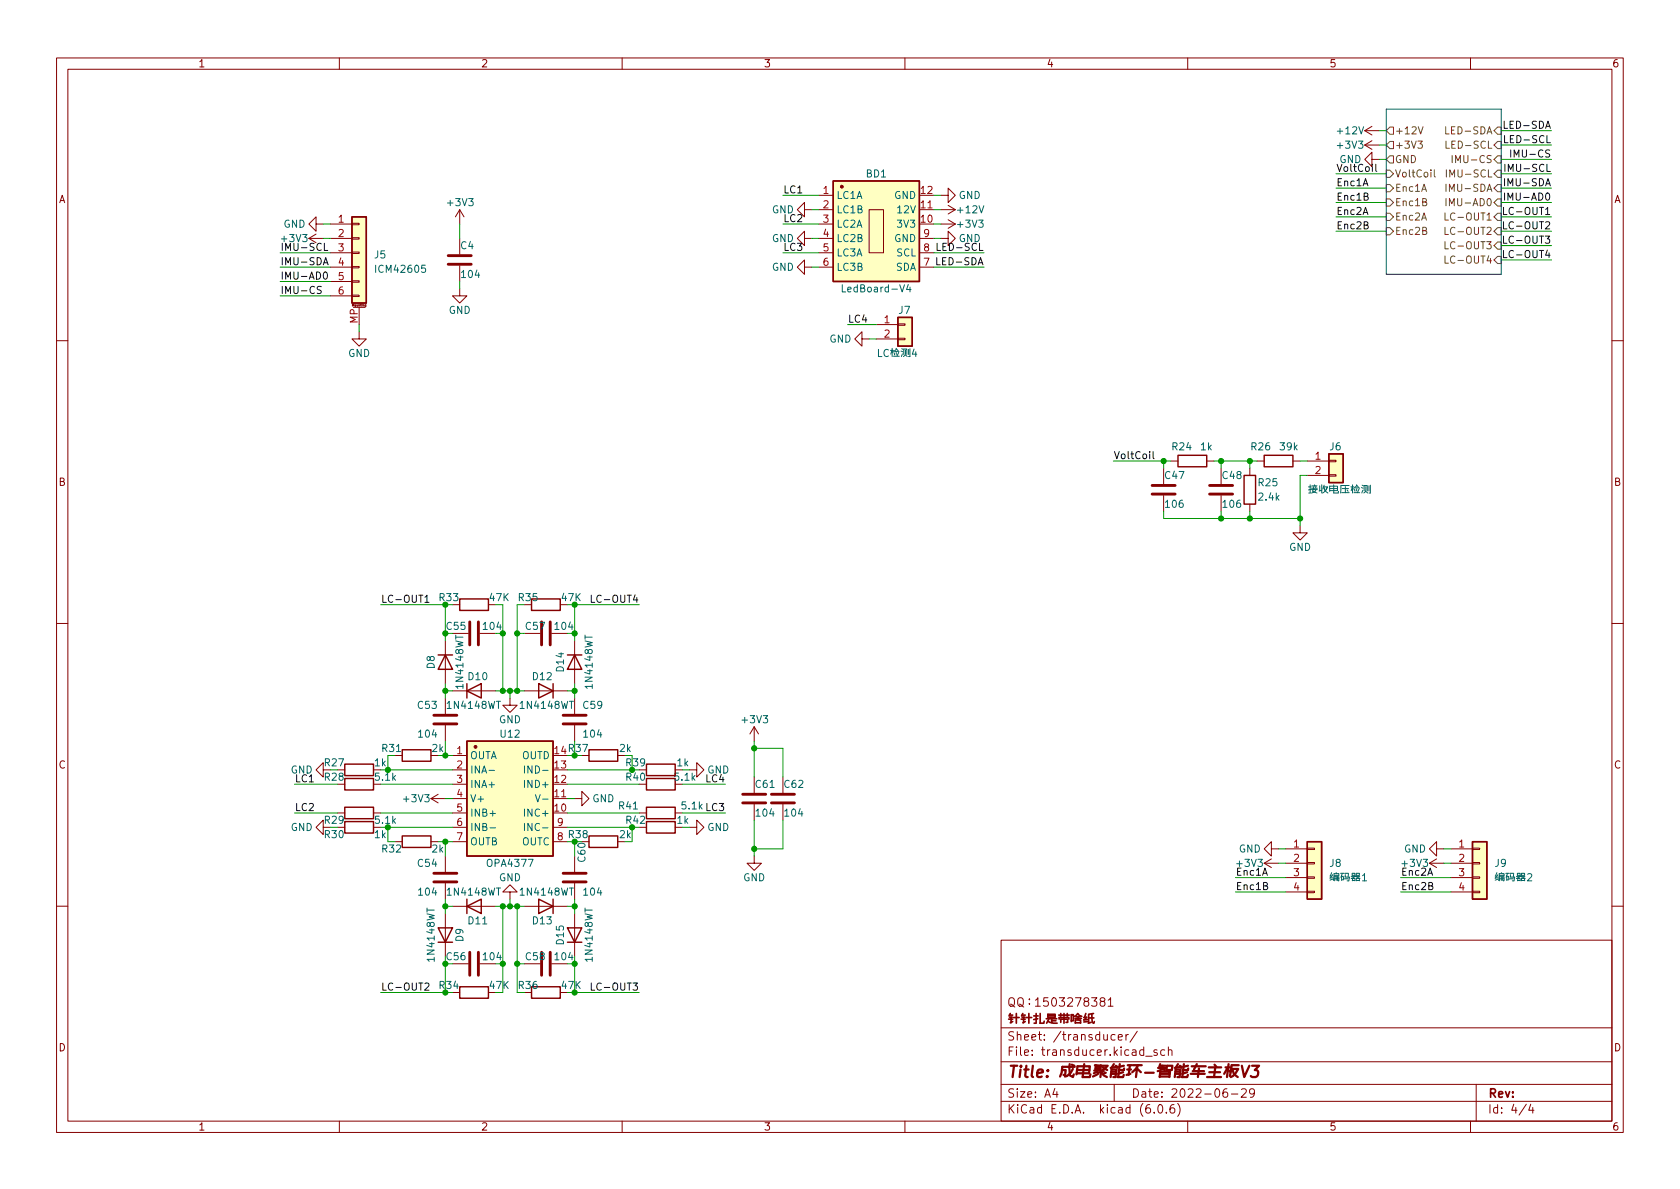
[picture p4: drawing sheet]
<svg xmlns="http://www.w3.org/2000/svg" width="297mm" height="210mm" viewBox="0 0 297 210" stroke-linecap="round" stroke-linejoin="round" font-family="sans-serif">
<g fill="none" stroke="#840000" stroke-width=".18">
<path d="M10 10.2h277v190.1h-277zM12 12.2h273v186.1h-273zM60 10.2v2M110 10.2v2M160 10.2v2M210 10.2v2M260 10.2v2M55.9 39.6v-1.3l-1.3 1.3 1.3 1.3v-1.3h1.2M58.4 39.6h3.8M62.2 39.5h1.3v.2h-1.3zM81.3 37.1l-.8 1.2M81.3 37.1v2.5"/>
<path d="M81.3 37.1l.7 1.2M142.2 37.1v-1.3l-1.2 1.3 1.2 1.2v-1.2h1.3M144.8 37.1h2.5M144.8 34.5h2.5M144.8 39.6h2.5M153.7 37.1h2.5v7.6h-2.5zM162.6 37.1h2.5M166.4 34.5h1.2v-1.2l1.3 1.2-1.3 1.3v-1.3M166.4 37.1h2.5M166.4 39.6h2.5M167.6 36.3l1.3 .8M167.6 38.9l1.3 .7"/>
<path d="M168.9 37.1l-1.3 .7M168.9 39.6l-1.3 .8M241.3 25.6l1.3 .8M241.3 25.6h2.5M241.3 23.1l1.3 .8M241.3 23.1h2.5M242.6 28.2v-1.3l-1.3 1.3 1.3 1.3v-1.3h1.2M242.6 24.9l-1.3 .7M242.6 22.3l-1.3 .8M54.6 42.2h2.5M54.6 42.2l1.3 .7M55.9 41.4l-1.3 .8"/>
<path d="M58.4 42.2h3.8M58.4 44.7h3.8M58.4 47.2h3.8M58.4 49.8h3.8M58.4 52.3h3.8M62.2 52.2h1.3v.2h-1.3zM62.2 49.7h1.3v.2h-1.3zM62.2 47.1h1.3v.3h-1.3zM62.2 44.6h1.3v.2h-1.3zM62.2 42h1.3v.3h-1.3zM62.5 54.4h2M63.5 58.7v1.2h1.3l-1.3 1.3-1.3-1.3h1.3"/>
<path d="M63.5 54.4v3M64.7 53.9v.3l-.2 .1M64.7 53.9l-.2 .1v.1h.2M81.3 51v1.3h1.2l-1.2 1.3-1.3-1.3h1.3M81.3 42.2v2.8M81.3 47v2.8M142.2 47.2v-1.2l-1.2 1.2 1.2 1.3v-1.3h1.3M142.2 42.2v-1.3l-1.2 1.3 1.2 1.2v-1.2h1.3M144.8 42.2h2.5M144.8 44.7h2.5M144.8 47.2h2.5M152.4 59.9v1.3l-1.3-1.3 1.3-1.2v1.2h1.3"/>
<path d="M154.9 57.4h3.8M154.9 59.9h3.8M158.7 59.8h1.3v.3h-1.3zM158.7 57.3h1.3v.2h-1.3zM162.6 42.2h2.5M162.6 44.7h2.5M162.6 47.2h2.5M166.4 42.2h1.2v-1.3l1.3 1.3-1.3 1.2v-1.2M10 60.2h2M285 60.2h2M205.7 82.8v2.8M205.7 87.6v2.8"/>
<path d="M207 81.5h1.3M213.4 81.5h1.2M215.9 82.8v2.8M215.9 87.6v2.8M221 82.8v1.3M221 89.1v1.3M222.2 81.5h1.3M228.6 81.5h1.3M229.9 93v1.2h1.2l-1.2 1.3-1.3-1.3h1.3M231.1 81.5h3.8M231.1 84.1h3.8M234.9 83.9h1.3v.3h-1.3z"/>
<path d="M234.9 81.4h1.3v.3h-1.3zM10 110.2h2M78.7 113.3v7.6M80 112h2.8M84.8 112h2.8M86.4 106.9h1.2M97.5 112h2.8M99.1 106.9h1.2M101.6 113.3v7.6M285 110.2h2M57.1 136.1v-1.2l-1.2 1.2 1.2 1.3v-1.3h1.3M59.7 136.1h1.3"/>
<path d="M66 136.1h1.3M76.2 133.6h1.3M78.7 123.4v2.8M78.7 128.3v2.8M80 122.2h7.6M80 133.6h2.5M80 136.1h2.5M80 138.7h2.5M90.2 123.4v1.3h1.2l-1.2 1.3-1.3-1.3h1.3M92.7 122.2h7.6M101.6 123.4v2.8M101.6 128.3v2.8"/>
<path d="M109.2 133.6h1.3M119.4 136.1h1.2M121.9 136.1h1.3v1.3l1.3-1.3-1.3-1.2v1.2M133.3 128.5l-.7 1.3M133.3 128.5v2.6M133.3 137.4v2.8M133.3 128.5l.8 1.3M138.4 137.4v2.8M57.1 146.3v1.3l-1.2-1.3 1.2-1.3v1.3h1.3M59.7 143.8h1.3M66 143.8h1.3M69.8 148.8h1.3"/>
<path d="M76.2 148.8h1.3M76.2 141.2h2.5M76.2 141.2l1.3 .8M77.5 140.5l-1.3 .7M78.7 151.4v2.8M78.7 156.2v2.8M80 148.8h2.5M80 141.2h2.5M80 143.8h2.5M80 146.3h2.5M90.2 157.7h-1.3l1.3-1.2 1.2 1.2h-1.2v1.3M97.8 148.8h2.5"/>
<path d="M97.8 141.2h2.5M97.8 146.3h2.5M101.6 141.2h1.3v-1.3l1.2 1.3-1.2 1.3v-1.3M101.6 151.4v2.8M101.6 156.2v2.8M109.2 148.8h1.3M113 143.8h1.3M113 146.3h1.3M119.4 143.8h1.2M119.4 146.3h1.2M121.9 146.3h1.3v-1.3l1.3 1.3-1.3 1.3v-1.3M133.3 151.4v1.2h1.3l-1.3 1.3-1.2-1.3h1.2"/>
<path d="M133.3 142.2v2.8M138.4 142.2v2.8M223.5 152.6h2.6M223.5 152.6l1.3 .8M224.8 150.1v-1.3l-1.3 1.3 1.3 1.3v-1.3h1.3M224.8 151.9l-1.3 .7M227.3 150.1h3.8M227.3 152.6h3.8M227.3 155.2h3.8M227.3 157.7h3.8M231.1 157.6h1.3v.3h-1.3zM231.1 155.1h1.3v.2h-1.3z"/>
<path d="M231.1 152.5h1.3v.3h-1.3zM231.1 150h1.3v.2h-1.3zM252.7 152.6h2.6M252.7 152.6l1.3 .8M254 150.1v-1.3l-1.3 1.3 1.3 1.3v-1.3h1.3M254 151.9l-1.3 .7M256.5 150.1h3.8M256.5 152.6h3.8M256.5 155.2h3.8M256.5 157.7h3.8M260.3 157.6h1.3v.3h-1.3zM260.3 155.1h1.3v.2h-1.3z"/>
<path d="M260.3 152.5h1.3v.3h-1.3zM260.3 150h1.3v.2h-1.3zM10 160.2h2M78.7 161.5v7.7M80 160.3h7.6M80 170.4h2.8M84.8 170.4h2.8M86.4 175.5h1.2M92.7 160.3h7.6M97.5 170.4h2.8M99.1 175.5h1.2M101.6 161.5v7.7"/>
<path d="M177 166.3h108v32h-108zM178.4 176.6a.5 .5 0 0 1 .6-.2 .5 .5 0 0 1 .4 .5v.5a.5 .5 0 0 1-.5 .6 .5 .5 0 0 1-.5-.6zM178.6 177.6h.3l.5 .5M180 176.6a.5 .5 0 0 1 .6-.2 .5 .5 0 0 1 .3 .5v.5a.5 .5 0 0 1-.5 .6 .5 .5 0 0 1-.5-.6zM180.2 177.6h.3l.5 .5M182 177.4v.2M182 176.6v.2M183.1 176.9l.4-.5v1.5M183.1 177.9h.8M185.3 176.4h-.7l-.1 .7 .2-.1 .5 .1 .2 .2-.1 .5-.2 .1-.6-.1M186.1 176.5l.2-.1a.81 .81 0 0 1 .6 .7 .81 .81 0 0 1-.3 .8h-.2a.81 .81 0 0 1-.5-.6 .81 .81 0 0 1 .2-.8zM187.3 176.4h.9l-.5 .6 .4 .1v.7l-.2 .1h-.4l-.2-.1"/>
<path d="M188.8 176.6l.6-.2 .2 .2v.3l-.9 1h.9M190.1 176.4h1l-.6 1.5M191.9 177.1l-.3-.3 .1-.2 .2-.2 .5 .1 .1 .2-.1 .2-.6 .2-.2 .3 .1 .4 .2 .1h.5l.1-.3-.1-.4-.2-.1M193 176.4h.9l-.5 .6 .5 .1v.7l-.3 .1h-.4l-.2-.1M194.8 177.1l-.3-.3 .1-.2 .2-.2 .4 .1 .2 .2-.1 .2-.7 .2-.1 .3v.2l.3 .3h.4l.2-.3-.1-.4-.2-.1M195.9 176.9l.5-.5v1.5M195.9 177.9h.9M285 160.2h2M60 198.3v2M110 198.3v2M160 198.3v2M177 194.8h108"/>
<path d="M177 191.8h108M177 187.8h108M177 181.8h108M186.5 192.5l-.4 1h1M186.9 193v1M197 191.8v3M197.1 183l-.4-.1-.3 .3v.4l.2 .3h.5M197.7 183.4l.7-.1v-.3l-.5-.1-.2 .2 .1 .8h.6M199.1 182.9v1M199.5 182.9l-.3 .1-.1 .2M201.1 182.4l-1.3 1.9M202.6 186.8h1.1"/>
<path d="M204.1 196.7v.1M204.6 185.7l-.4-.1-.2 .2 .1 .3 .5 .1v.4h-.6M204.9 195.4l.2-.1a.81 .81 0 0 1 .6 .7 .81 .81 0 0 1-.3 .8h-.2a.81 .81 0 0 1-.6-.6 .81 .81 0 0 1 .3-.8zM205.9 185.7l-.4-.1-.3 .3v.4l.2 .3h.5M206.2 196.7v.1M206.6 185.8l.2-.2 .3 .1 .1 .9M206.6 185.1v1.5M207.6 195.3a.59 .59 0 0 0-.7 .7v.5l.1 .3h.4l.2-.1 .1-.5-.1-.2-.5-.1-.2 .3M208.2 195.1a1.72 1.72 0 0 1 0 2.3M210 198.3v2M216.9 192.5a.59 .59 0 0 0-.7 .7v.5l.2 .3h.4l.2-.1 .1-.5-.2-.2-.4-.1-.3 .3M217.7 193.5h1.2"/>
<path d="M219.5 192.7l.6-.2 .2 .2 .1 .3-1 1h1M221.8 193.2l-.3 .3-.4-.1-.2-.2 .2-.6 .4-.1 .2 .2a.99 .99 0 0 1-.3 1.3h-.3M260 198.3v2M261 191.8v6.5M269.9 195.3l-1.3 1.9M270.6 195.3l-.3 1h.9M271 195.8v1"/>
</g>
<g fill="none" stroke="#840000" stroke-width=".4">
<path d="M178.7 188.5h1.2M179.3 188.5l-.3 2M180.4 189.1l-.1 1.4M180.5 188.5l-.1 .1 .1 .1 .1-.1-.1-.1v.2M181.1 189.1h.8M181.5 188.5l-.2 1.7v.2l.4 .1M182.6 188.5l-.2 1.7 .3 .3M183.4 189.8l1-.2-.1-.4-.5-.1-.3 .3-.1 1 .2 .1 .6-.1M185.2 190.3v.1l-.1 .1-.1-.1 .2-.1-.1 .2M185.3 189.2l.1 .1-.1 .1-.1-.1 .1-.1v.2M187.8 189.2h.6l-.1 .9h-.3M189.1 188.2l.1 2 .5 .3 .2-.5"/>
<path d="M189.5 188.3l.5 .2M189.7 189l-.4 .7-.6 .6-.4 .1M190 188.7h-2.2l-.1 1-.3 .7M190.4 189.8h2.1l.2-1.2h-2.2l-.2 1.4M190.4 189.2h2.2M191.7 188.2l-.3 2.3h1.3l.1-.5M193.5 189.3h.6M193.6 188.4l2.3 .1M193.7 188.9h.9M193.7 188.7h.9M193.8 188.4l-.1 .8M194 189.2h.5"/>
<path d="M194 189.5l-.6 .3M194.2 189.9l-1 .5M194.6 188.4l-.1 .9M194.7 189.6l-.1 .9M194.8 189.5v.3l.4 .4 .5 .3M195 188.7l.8 .5M195.2 189.4l-1.1 .3M195.5 189.7l-.5 .2M195.8 188.6l-.5 .4-.6 .3M196.4 190.5l.1-1.4h.9l-.2 1.4h-.4M196.4 188.8l1.1-.1v.1M196.4 189.9h.9"/>
<path d="M196.5 189.5h.8M196.9 188.2l-.3 .5M197.3 188.5l.2 .2M197.8 189.4l-.1 1.1M198 188.2l-.1 1M198.6 189.6l-.9 .3M198.7 190.1l-.1 .4h-1M198.7 188.5l-.9 .2M198.8 188.9l-.1 .3h-.9M199.3 189.1h.7M199.4 188.4h.8M199.8 188.4l-.2 1.7"/>
<path d="M199.9 189.9l-.7 .2M200.3 188.4h1.6M200.8 189l-.6 .6M201.1 188.7l-.3 1.8M201.1 189l.6 .6M201.2 188.4l-.5 .8M202.5 189.7h1.5M204.8 188.8h1.3M205 190.5l.2-1h1.7l-.1 1M205 190.4h1.8M205.1 188.5h.9M205.1 189.9h1.7"/>
<path d="M205.1 188.2l-.1 .5M205.4 189l.6 .2M205.4 188.9l-.3 .4-.4 .1M205.6 188.5l-.2 .6M206.2 189.2h1M206.3 189.1v-.6h1l-.1 .6M207.7 190.5l.2-1.4h.8l-.1 1.4h-.4M207.7 188.8l1.1-.1 .1 .1M207.8 189.9h.8M207.8 189.5h.9M208.3 188.2l-.4 .5M208.6 188.5l.3 .2"/>
<path d="M209.2 189.4l-.2 1.1M209.3 188.2l-.1 1M209.9 189.6l-.9 .3M210 190.1l-.1 .4h-1M210 188.5l-.8 .2M210.1 188.9l-.1 .3h-.9M210.5 189.9h2.5M210.7 188.6h2.5M210.9 189.4h2M211.6 188.2l-.5 .9M212 188.9l-.2 1.6M213.4 190.5h2.5"/>
<path d="M213.7 188.7h2.2M213.8 189.6h1.9M214.7 188.3l.4 .4M214.9 188.7l-.2 1.8M216.7 188.7h.8M217 188.8l-.6 1.1M217.1 189.1l.3 .4M217.2 188.2l-.3 2.3M217.7 189h1.2l-.4 .8-.5 .5-.4 .2M217.9 189l.3 .9 .6 .6M219 188.4h-1.2l-.4 1.9M219.6 188.5l.4 2 .9-2"/>
<path d="M221.4 188.5h1.2l-.7 .7h.2l.3 .2 .1 .2-.2 .7-.3 .2h-.6l-.2-.2"/>
</g>
<g fill="none" stroke="#840000" stroke-width=".51">
<path d="M79.2 46.7h4.1M79.2 45.2h4.1M203.7 87.4h4.1M203.7 85.8h4.1M213.9 87.4h4M213.9 85.8h4M83.1 110v4M84.6 110v4M95.8 110v4M97.3 110v4M76.7 126.5h4.1M76.7 128h4.1"/>
<path d="M99.6 126.5h4M99.6 128h4M76.7 156h4.1M76.7 154.4h4.1M99.6 156h4M99.6 154.4h4M131.3 142h4.1M131.3 140.5h4.1M136.4 142h4.1M136.4 140.5h4.1M83.1 168.4v4.1M84.6 168.4v4.1"/>
<path d="M95.8 168.4v4.1M97.3 168.4v4.1"/>
</g>
<g fill="none" stroke="#840000" stroke-width=".25">
<path d="M62.2 38.3h2.6v15.3h-2.6zM147.3 32h15.3v17.8h-15.3zM158.7 56.1h2.6v5.1h-2.6zM208.3 80.5h5.1v2h-5.1zM220 84.1h2v5h-2zM223.5 80.5h5.1v2h-5.1zM234.9 80.3h2.6v5h-2.6zM77.5 115.8h2.5M78.7 115.8l1.3 2.6h-2.5zM81.3 105.9h5.1v2h-5.1zM94 105.9h5.1v2h-5.1zM100.3 115.8h2.6"/>
<path d="M101.6 115.8l1.3 2.6h-2.6zM61 137.7h5v2h-5zM61 135.1h5v2.1h-5zM71.1 132.6h5.1v2h-5.1zM82.5 131.1h15.3v20.3h-15.3zM82.5 122.2l2.6-1.3v2.5zM82.5 120.9v2.5M95.2 120.9l2.6 1.3-2.6 1.2zM97.8 120.9v2.5M104.1 132.6h5.1v2h-5.1zM114.3 137.7h5.1v2h-5.1zM114.3 135.1h5.1v2.1h-5.1z"/>
<path d="M61 142.7h5v2.1h-5zM61 145.3h5v2h-5zM71.1 147.8h5.1v2.1h-5.1zM82.5 159v2.5M95.2 159l2.6 1.3-2.6 1.2zM97.8 159v2.5M104.1 147.8h5.1v2.1h-5.1zM114.3 145.3h5.1v2h-5.1zM114.3 142.7h5.1v2.1h-5.1zM231.1 148.8h2.6v10.2h-2.6zM260.3 148.8h2.6v10.2h-2.6zM77.5 164.1h2.5l-1.3 2.5z"/>
<path d="M77.5 166.6h2.5M81.3 174.5h5.1v2h-5.1zM82.5 160.3l2.6-1.3v2.5zM94 174.5h5.1v2h-5.1zM100.3 164.1h2.6l-1.3 2.5zM100.3 166.6h2.6"/>
</g>
<g fill="#ffffc2" stroke="#ffffc2" stroke-width=".18">
<path d="M147.3 32h15.3v17.8h-15.3z"/>
<path d="M82.5 131.1h15.3v20.3h-15.3z"/>
<path d="M62.2 38.3h2.6v15.3h-2.6z"/>
<path d="M158.7 56.1h2.6v5.1h-2.6z"/>
<path d="M260.3 148.8h2.6v10.2h-2.6z"/>
<path d="M231.1 148.8h2.6v10.2h-2.6z"/>
<path d="M234.9 80.3h2.6v5h-2.6z"/>
</g>
<g fill="#840000" stroke="#840000" stroke-width=".18">
<circle cx="148.8" cy="33" r=".25"/>
<circle cx="84.1" cy="132.1" r=".25"/>
</g>
<g fill="none" stroke="#006464" stroke-width=".18">
<path d="M148.9 50.4v1.2h.6M160.6 50.3l-.3 .9h.8M160.9 50.8v.8M155.3 61.8v1.3h.6M157.1 61.9a.6 .6 0 0 0-.9 .4 .6 .6 0 0 0 .6 .8l.3-.2M157.4 62h.6M157.7 62l.2 .4M157.7 61.6v1.5M157.7 61.9l-.2 .7M158 63h1M158.1 62.4l.1 .4M158.2 62.1h.5"/>
<path d="M158.5 61.6l-.1 .2-.4 .4M158.5 61.7l.5 .5M158.5 62.3v.4M158.9 62.3l-.3 .7M159.3 62.1l.3 .1M159.4 61.7l.3 .1M159.6 62.6l-.2 .5M159.8 62.7v-1h.5v1M160.1 61.9l-.1 .9-.3 .3M160.2 62.8l.2 .3M160.6 61.8v.9M160.9 61.7v1.4h-.3"/>
<path d="M161.6 61.7l-.3 .9h.8M161.9 62.2v.9M231.3 86.1h.5M231.6 85.7v1.5h-.2M231.8 86.5l-.5 .1M231.9 86.3h1M231.9 86.6h1M231.9 85.9h1M232.2 86v.3l-.1 .6 .8 .3M232.4 85.7v.3M232.7 86.6l-.3 .4-.5 .2M232.7 86l-.1 .3"/>
<path d="M233.3 85.9v.9M233.7 85.7v1.5M233.7 86.7l-.5 .1M234.1 86.3l.2 .5 .5 .4M234.1 85.8l-.2 .7M234.5 86.6l.2-.5h-.6l.1 .6M234.6 86.2l-.2 .6-.6 .4M235.1 86.8h1.4v-.8h-1.4v.9M235.1 86.4h1.4M235.8 85.7v1.5h.8M86.5 136.2h.9M92.7 135.4v1.3"/>
<path d="M92.7 138v1.3M86.6 143.8h1M86.6 146.4h1M92.7 143.1v1.2M92.7 145.6v1.3M94.7 140.5l.4 1.3 .4-1.3M95.9 141.3h1M235.5 155l-.3 .3 .4-.1M235.5 154.3l-.3 .6M235.6 154.7l-.1 .2h-.3M235.6 155.5l-.4 .1M235.9 154.8h.8v-.3h-.8v1.3"/>
<path d="M235.9 155l-.1 .7M235.9 155h.8v.8h-.1M235.9 155.4h.8M236.2 155v.7M236.2 154.3l.2 .2M236.5 155v.7M237 154.4h.6M237.1 155h.4l.1 .6M237.2 155.6h.3M237.2 154.8v.9M237.3 154.4l-.2 .8M237.7 155.4h.7"/>
<path d="M237.8 154.4h.6M237.9 154.7l-.1 .4h.8l-.1 .7h-.3M238.4 154.5v.6M238.9 155h1.5M239 155.3h.6v.5M239.1 154.4h.5v.4h-.5zM239.1 155.7h.5M239.1 155.3v.5M239.6 154.9l-.2 .3-.5 .1M239.6 155l.9 .3M239.8 155.8v-.5h.6v.5M239.8 155.7h.6"/>
<path d="M240.3 154.8h-.5v-.4h.6v.4M240.9 154.9l.4-.4v1.3M240.9 155.8h.7M264.7 155l-.3 .3 .4-.1M264.7 154.3l-.3 .6M264.8 154.7l-.1 .2h-.3M264.8 155.5l-.4 .1M265.1 154.8h.8v-.3h-.8v1.3M265.1 155l-.1 .7M265.1 155h.8v.8h-.1M265.1 155.4h.8M265.4 155v.7"/>
<path d="M265.4 154.3l.2 .2M265.7 155v.7M266.2 154.4h.6M266.4 155h.3l.1 .6M266.4 155.6h.3M266.4 154.8v.9M266.5 154.4l-.2 .8M266.9 155.4h.7M267 154.4h.6M267.1 154.7l-.1 .4h.8l-.1 .7h-.3M267.6 154.5v.6M268.1 155h1.5"/>
<path d="M268.2 155.3h.6v.5M268.3 154.4h.5v.4h-.5zM268.3 155.7h.5M268.4 155.3v.5M268.8 154.9l-.2 .3-.5 .1M268.8 155l.9 .3M269 155.8v-.5h.6v.5M269 155.7h.6M269.5 154.8h-.5v-.4h.6v.4M270.1 154.6l.5-.1 .2 .4-.8 .9h.8"/>
</g>
<g fill="none" stroke="#725600" stroke-width=".18">
<path d="M245.1 35.2h.6l.7 .6-.7 .6h-.6zM245.1 30.1h.6l.7 .6-.7 .7h-.6zM245.1 37.7h.6l.7 .6-.7 .7h-.6zM245.1 32.6h.6l.7 .7-.7 .6h-.6zM245.7 22.5h.7v1.2h-.7l-.6-.6zM245.7 27.6h.7v1.2h-.7l-.6-.6zM245.7 25h.7v1.3h-.7l-.6-.7zM250.7 25h.8l-.4 .4 .3 .2v.5l-.2 .1-.5-.1M250.8 22.4l.4 1.3 .4-1.3M253.6 30v1.1l.2 .2M255.5 37.7v1.2h.6M255.6 22.4v1.3h.6"/>
<path d="M255.7 25v1.2h.6M255.7 32.6v1.2M255.7 35.1v1.3M255.7 30v1.3M256.8 27.5v1.3M264.8 30.1h.6v1.3h-.6l-.6-.7zM264.8 22.5h.6v1.2h-.6l-.6-.6zM264.8 37.7h.6v1.3h-.6l-.6-.7zM264.8 25h.6v1.3h-.6l-.6-.7zM264.8 27.6h.6v1.2h-.6l-.6-.6zM264.8 32.6h.6v1.3h-.6l-.6-.6zM264.8 35.2h.6v1.2h-.6l-.6-.6z"/>
<path d="M245.1 40.3h.6l.7 .6-.7 .6h-.6zM255.5 40.2v1.3h.6M255.5 45.3v1.2h.6M255.5 42.7v1.3h.6M264.8 40.3h.6v1.2h-.6l-.6-.6zM264.8 45.3h.6v1.3h-.6l-.6-.6zM264.8 42.8h.6v1.3h-.6l-.6-.7z"/>
</g>
<g fill="none" stroke="#0f0f0f" stroke-width=".18">
<path d="M243.3 29v1.1l.1 .2M265.8 36.7v1.2h.6M265.8 39.2v1.3h.6M266 21.4v1.3h.6M266 24v1.2h.6M266 31.6v1.3M266 34.1v1.3M266.1 29v1.3M267.1 26.5v1.3M56.8 50.7l-.5-.1-.2 .2v.3l.6 .3 .1 .3-.2 .2-.5-.1M57.2 46.8l.4-1.2 .4 1.2M57.3 46.5h.6"/>
<path d="M57.3 48.2l.2-.1a.68 .68 0 0 1 .4 .6 .68 .68 0 0 1-.4 .7 .84 .84 0 0 1-.2-1.2zM57.3 43v1.3h.7M165.6 45.6v1.2h.6M165.7 43v1.3h.6M265.8 41.7v1.3h.6M265.8 44.3v1.3h.6M203.9 79.8v1.1l.2 .2M75.1 105.6l.4-.4v1.3M75.1 106.5h.8M104.5 105.2v1.3h.7M75.1 173.9l.5-.1 .3 .4-.8 .9h.8M104.5 173.8v1.3h.7"/>
</g>
<path d="M245.1 19.3h20.3v29.2h-20.3z" fill="none" stroke="#0000c2" stroke-width=".18"/>
<g fill="none" stroke="#009600" stroke-width=".18">
<path d="M57.1 39.6h1.3M81.3 39.6v2.6M138.4 39.6h6.4M138.4 34.5h6.4M143.5 37.1h1.3M165.1 37.1h1.3M165.1 39.6h1.3M165.1 34.5h1.3M236.2 33.3h8.9M236.2 35.8h8.9M236.2 38.3h8.9M236.2 30.7h8.9"/>
<path d="M243.8 28.2h1.3M243.8 25.6h1.3M243.8 23.1h1.3M265.4 28.2h8.9M265.4 25.6h8.9M265.4 23.1h8.9M265.4 33.3h8.9M265.4 35.8h8.9M265.4 38.3h8.9M265.4 30.7h8.9M49.5 44.7h8.9M49.5 47.2h8.9"/>
<path d="M49.5 49.8h8.9M49.5 52.3h8.9M57.1 42.2h1.3M63.5 57.4v1.3M81.3 49.8v1.2M138.4 44.7h6.4M143.5 42.2h1.3M143.5 47.2h1.3M149.9 57.4h5M153.7 59.9h1.2M165.1 44.7h8.9M165.1 42.2h1.3"/>
<path d="M165.1 47.2h8.9M236.2 40.9h8.9M265.4 46h8.9M265.4 43.4h8.9M265.4 40.9h8.9M196.8 81.5h10.2M205.7 81.5v1.3M205.7 90.4v1.3h24.2M214.6 81.5h7.6M215.9 81.5v1.3M215.9 90.4v1.3M221 81.5v1.3"/>
<path d="M221 90.4v1.3M229.9 81.5h1.2M231.1 84.1h-1.2v8.9M67.3 106.9h11.4v6.4M87.6 106.9h1.3v15.3M91.4 112h1.3M91.4 106.9v15.3M100.3 106.9h12.7M101.6 106.9v6.4M52.1 138.7h7.6M58.4 136.1h1.3M67.3 138.7h12.7"/>
<path d="M67.3 136.1h12.7M68.6 133.6v2.5M77.5 133.6h2.5M78.7 122.2h1.3M78.7 120.9v2.5M78.7 131.1v2.5M87.6 122.2h5.1M90.2 122.2v1.2M100.3 122.2h1.3M100.3 138.7h12.7M101.6 120.9v2.5M101.6 131.1v2.5"/>
<path d="M110.5 133.6h1.3v2.5h-11.5M120.6 138.7h7.7M120.6 136.1h1.3M133.3 131.1v6.3M133.3 132.3h5.1v5.1M52.1 143.8h7.6M67.3 143.8h12.7M77.5 148.8h2.5M78.7 141.2h1.3M78.7 148.8v2.6M78.7 159v2.5M80 146.3h-11.4v2.5h1.2"/>
<path d="M90.2 159v1.3M100.3 146.3h12.7M100.3 141.2h1.3M100.3 143.8h12.7M101.6 159v2.5M111.8 146.3v2.5h-1.3M120.6 146.3h1.3M120.6 143.8h7.7M133.3 145v6.4M138.4 145v5.1h-5.1M218.4 155.2h8.9M218.4 157.7h8.9"/>
<path d="M226.1 150.1h1.2M226.1 152.6h1.2M247.6 155.2h8.9M247.6 157.7h8.9M255.3 150.1h1.2M255.3 152.6h1.2M78.7 160.3h1.3M78.7 170.4v5.1h-11.4M87.6 160.3h5.1M88.9 160.3v15.2h-1.3M91.4 160.3v15.2M91.4 170.4h1.3"/>
<path d="M100.3 160.3h1.3M100.3 175.5h12.7M101.6 170.4v5.1"/>
</g>
<g fill="#009600" stroke="#009600" stroke-width=".18">
<circle cx="101.6" cy="133.6" r=".46"/>
<circle cx="101.6" cy="106.9" r=".46"/>
<circle cx="101.6" cy="122.2" r=".46"/>
<circle cx="101.6" cy="112" r=".46"/>
<circle cx="91.4" cy="112" r=".46"/>
<circle cx="88.9" cy="112" r=".46"/>
<circle cx="91.4" cy="122.2" r=".46"/>
<circle cx="111.8" cy="136.1" r=".46"/>
<circle cx="133.3" cy="132.3" r=".46"/>
<circle cx="78.7" cy="112" r=".46"/>
<circle cx="78.7" cy="106.9" r=".46"/>
<circle cx="205.7" cy="81.5" r=".46"/>
<circle cx="229.9" cy="91.7" r=".46"/>
<circle cx="215.9" cy="91.7" r=".46"/>
<circle cx="221" cy="91.7" r=".46"/>
<circle cx="221" cy="81.5" r=".46"/>
<circle cx="215.9" cy="81.5" r=".46"/>
<circle cx="133.3" cy="150.1" r=".46"/>
<circle cx="90.2" cy="160.3" r=".46"/>
<circle cx="101.6" cy="175.5" r=".46"/>
<circle cx="101.6" cy="170.4" r=".46"/>
<circle cx="111.8" cy="146.3" r=".46"/>
<circle cx="101.6" cy="148.8" r=".46"/>
<circle cx="88.9" cy="122.2" r=".46"/>
<circle cx="90.2" cy="122.2" r=".46"/>
<circle cx="78.7" cy="122.2" r=".46"/>
<circle cx="91.4" cy="170.4" r=".46"/>
<circle cx="88.9" cy="170.4" r=".46"/>
<circle cx="101.6" cy="160.3" r=".46"/>
<circle cx="78.7" cy="170.4" r=".46"/>
<circle cx="78.7" cy="175.5" r=".46"/>
<circle cx="91.4" cy="160.3" r=".46"/>
<circle cx="78.7" cy="160.3" r=".46"/>
<circle cx="88.9" cy="160.3" r=".46"/>
<circle cx="68.6" cy="136.1" r=".46"/>
<circle cx="78.7" cy="148.8" r=".46"/>
<circle cx="68.6" cy="146.3" r=".46"/>
<circle cx="78.7" cy="133.6" r=".46"/>
</g>
<g font-size="2.1" fill="#840000">
<text x="178" y="184">Sheet: /transducer/</text>
<text x="178" y="181">þÿ”ˆ”ˆbNf/^&amp;Ue~¸</text>
<text x="178" y="186.7">File: transducer.kicad_sch</text>
<text x="178" y="196.9">KiCad E.D.A. kicad (6.0.6)</text>
<text x="178" y="194.1">Size: A4</text>
<text x="200" y="194.1">Date: 2022-06-29</text>
<text x="263" y="194.1">Rev:</text>
<text x="263" y="196.9">Id: 4/4</text>
</g>
<g font-size="1.8" fill="#840000">
<text x="35" y="11.9">1</text>
<text x="85" y="11.9">2</text>
<text x="135" y="11.9">3</text>
<text x="185" y="11.9">4</text>
<text x="235" y="11.9">5</text>
<text x="285" y="11.9">6</text>
<text x="10.3" y="35.9">A</text>
<text x="285.3" y="35.9">A</text>
<text x="10.3" y="85.9">B</text>
<text x="285.3" y="85.9">B</text>
<text x="10.3" y="135.9">C</text>
<text x="285.3" y="135.9">C</text>
<text x="10.3" y="185.9">D</text>
<text x="285.3" y="185.9">D</text>
<text x="35" y="199.9">1</text>
<text x="85" y="199.9">2</text>
<text x="135" y="199.9">3</text>
<text x="185" y="199.9">4</text>
<text x="235" y="199.9">5</text>
<text x="285" y="199.9">6</text>
</g>
<g font-size="1.8" fill="#006464">
<text x="236.6" y="23.7">+12V</text>
<text x="236.6" y="26.3">+3V3</text>
<text x="147.8" y="35.2">LC1A</text>
<text x="153.2" y="31.4">BD1</text>
<text x="158.1" y="35.2">GND</text>
<text x="169.5" y="35.2">GND</text>
<text x="50.1" y="40.3">GND</text>
<text x="79.3" y="36.4">+3V3</text>
<text x="136.5" y="37.7">GND</text>
<text x="147.8" y="37.7">LC1B</text>
<text x="147.8" y="40.3">LC2A</text>
<text x="158.9" y="40.3">3V3</text>
<text x="158.9" y="37.7">12V</text>
<text x="169.4" y="37.7">+12V</text>
<text x="169.4" y="40.3">+3V3</text>
<text x="49.9" y="42.8">+3V3</text>
<text x="66.2" y="45.7">J5</text>
<text x="81.5" y="44.1">C4</text>
<text x="136.5" y="47.9">GND</text>
<text x="136.5" y="42.8">GND</text>
<text x="147.8" y="42.8">LC2B</text>
<text x="147.8" y="45.3">LC3A</text>
<text x="147.8" y="47.9">LC3B</text>
<text x="158.1" y="42.8">GND</text>
<text x="158.3" y="47.9">SDA</text>
<text x="158.5" y="45.3">SCL</text>
<text x="169.5" y="42.8">GND</text>
<text x="66.7" y="48.2">ICM42605</text>
<text x="81.7" y="49.1">104</text>
<text x="149.4" y="51.7">LedBoard-V4</text>
<text x="79.3" y="55.5">GND</text>
<text x="158.9" y="55.5">J7</text>
<text x="61.5" y="63.1">GND</text>
<text x="146.6" y="60.6">GND</text>
<text x="207.3" y="79.6">R24</text>
<text x="212.3" y="79.6">1k</text>
<text x="221.3" y="79.6">R26</text>
<text x="226.4" y="79.6">39k</text>
<text x="235.1" y="79.6">J6</text>
<text x="206" y="84.7">C47</text>
<text x="206.2" y="89.8">106</text>
<text x="216.2" y="84.7">C48</text>
<text x="216.3" y="89.8">106</text>
<text x="222.6" y="86">R25</text>
<text x="222.6" y="88.5">2.4k</text>
<text x="236.8" y="87.2">þÿc¥e6u5S‹hÀmK</text>
<text x="227.9" y="97.4">GND</text>
<text x="86.6" y="106.3">47K</text>
<text x="99.4" y="106.3">47K</text>
<text x="93" y="111.4">C57</text>
<text x="76.8" y="118.2" transform="rotate(-90 76.8 118.2)">D8</text>
<text x="99.7" y="118.7" transform="rotate(-90 99.7 118.7)">D14</text>
<text x="73.9" y="125.3">C53</text>
<text x="79.2" y="125.3">1N4148WT</text>
<text x="81.9" y="121.6" transform="rotate(-90 81.9 121.6)">1N4148WT</text>
<text x="82.9" y="120.3">D10</text>
<text x="92.1" y="125.3">1N4148WT</text>
<text x="94.2" y="120.3">D12</text>
<text x="103.2" y="125.3">C59</text>
<text x="104.8" y="121.6" transform="rotate(-90 104.8 121.6)">1N4148WT</text>
<text x="74.1" y="130.4">104</text>
<text x="88.2" y="127.9">GND</text>
<text x="88.5" y="130.4">U12</text>
<text x="103.3" y="130.4">104</text>
<text x="131.3" y="127.9">+3V3</text>
<text x="51.4" y="136.8">GND</text>
<text x="57.5" y="135.5">R27</text>
<text x="66.3" y="135.5">1k</text>
<text x="76.4" y="133">2k</text>
<text x="83.1" y="134.2">OUTA</text>
<text x="83.1" y="136.8">INA-</text>
<text x="92.3" y="134.2">OUTD</text>
<text x="93.6" y="136.8">IND-</text>
<text x="109.6" y="133">2k</text>
<text x="119.7" y="135.5">1k</text>
<text x="125" y="136.8">GND</text>
<text x="57.5" y="138">R28</text>
<text x="66.4" y="138">5.1k</text>
<text x="71.5" y="141.9">+3V3</text>
<text x="83.1" y="139.3">INA+</text>
<text x="83.1" y="141.9">V+</text>
<text x="93.2" y="139.3">IND+</text>
<text x="104.7" y="141.9">GND</text>
<text x="109.5" y="143.1">R41</text>
<text x="110.8" y="138">R40</text>
<text x="119.4" y="138">5.1k</text>
<text x="133.7" y="139.3">C61</text>
<text x="138.7" y="139.3">C62</text>
<text x="51.4" y="146.9">GND</text>
<text x="57.5" y="148.2">R30</text>
<text x="66.3" y="148.2">1k</text>
<text x="83.1" y="144.4">INB+</text>
<text x="83.1" y="146.9">INB-</text>
<text x="83.1" y="149.5">OUTB</text>
<text x="92.3" y="149.5">OUTC</text>
<text x="93.2" y="144.4">INC+</text>
<text x="93.6" y="146.9">INC-</text>
<text x="109.6" y="148.2">2k</text>
<text x="110.8" y="145.7">R42</text>
<text x="119.7" y="145.7">1k</text>
<text x="125" y="146.9">GND</text>
<text x="133.8" y="144.4">104</text>
<text x="138.8" y="144.4">104</text>
<text x="67.6" y="150.7">R32</text>
<text x="73.9" y="153.3">C54</text>
<text x="76.4" y="150.7">2k</text>
<text x="86.3" y="153.3">OPA4377</text>
<text x="88.2" y="155.8">GND</text>
<text x="131.4" y="155.8">GND</text>
<text x="218.8" y="153.3">+3V3</text>
<text x="219" y="150.7">GND</text>
<text x="235.1" y="153.3">J8</text>
<text x="248" y="153.3">+3V3</text>
<text x="248.2" y="150.7">GND</text>
<text x="264.3" y="153.3">J9</text>
<text x="74.1" y="158.4">104</text>
<text x="79.2" y="158.4">1N4148WT</text>
<text x="92.1" y="158.4">1N4148WT</text>
<text x="103.3" y="158.4">104</text>
<text x="81.9" y="166.5" transform="rotate(-90 81.9 166.5)">D9</text>
<text x="82.9" y="163.4">D11</text>
<text x="94.2" y="163.4">D13</text>
<text x="99.7" y="167" transform="rotate(-90 99.7 167)">D15</text>
<text x="76.8" y="169.8" transform="rotate(-90 76.8 169.8)">1N4148WT</text>
<text x="93" y="169.8">C58</text>
<text x="104.8" y="169.8" transform="rotate(-90 104.8 169.8)">1N4148WT</text>
<text x="86.6" y="174.9">47K</text>
<text x="99.4" y="174.9">47K</text>
</g>
<g font-size="1.8" fill="#725600">
<text x="246.6" y="23.7">+12V</text>
<text x="256.1" y="23.7">LED-SDA</text>
<text x="246.6" y="28.8">GND</text>
<text x="246.6" y="26.3">+3V3</text>
<text x="256.3" y="26.3">LED-SCL</text>
<text x="257.7" y="28.8">IMU-CS</text>
<text x="246.6" y="31.4">VoltCoil</text>
<text x="246.6" y="33.9">Enc1A</text>
<text x="256.4" y="33.9">IMU-SDA</text>
<text x="256.6" y="31.4">IMU-SCL</text>
<text x="246.6" y="36.4">Enc1B</text>
<text x="246.6" y="39">Enc2A</text>
<text x="246.6" y="41.5">Enc2B</text>
<text x="256.3" y="39">LC-OUT1</text>
<text x="256.3" y="41.5">LC-OUT2</text>
<text x="256.6" y="36.4">IMU-AD0</text>
<text x="256.3" y="46.6">LC-OUT4</text>
<text x="256.3" y="44.1">LC-OUT3</text>
</g>
<g font-size="1.8" fill="#0f0f0f">
<text x="266.5" y="22.8">LED-SDA</text>
<text x="236.8" y="28.8">GND</text>
<text x="266.7" y="25.3">LED-SCL</text>
<text x="268" y="27.8">IMU-CS</text>
<text x="138.4" y="34.2">LC1</text>
<text x="236.2" y="32.9">Enc1A</text>
<text x="236.2" y="30.4">VoltCoil</text>
<text x="236.2" y="35.5">Enc1B</text>
<text x="266.8" y="32.9">IMU-SDA</text>
<text x="267" y="30.4">IMU-SCL</text>
<text x="267" y="35.5">IMU-AD0</text>
<text x="138.4" y="39.3">LC2</text>
<text x="236.2" y="38">Enc2A</text>
<text x="236.2" y="40.5">Enc2B</text>
<text x="266.7" y="38">LC-OUT1</text>
<text x="266.7" y="40.5">LC-OUT2</text>
<text x="49.5" y="46.9">IMU-SDA</text>
<text x="49.5" y="44.3">IMU-SCL</text>
<text x="138.4" y="44.3">LC3</text>
<text x="166.1" y="46.9">LED-SDA</text>
<text x="166.3" y="44.3">LED-SCL</text>
<text x="266.7" y="43.1">LC-OUT3</text>
<text x="266.7" y="45.6">LC-OUT4</text>
<text x="49.5" y="49.4">IMU-AD0</text>
<text x="49.5" y="52">IMU-CS</text>
<text x="149.9" y="57">LC4</text>
<text x="196.8" y="81.2">VoltCoil</text>
<text x="67.3" y="106.6">LC-OUT1</text>
<text x="105.4" y="106.6">LC-OUT4</text>
<text x="52.1" y="143.4">LC2</text>
<text x="52.1" y="138.3">LC1</text>
<text x="120.6" y="143.1">5.1k LC3</text>
<text x="124.9" y="138.3">LC4</text>
<text x="218.4" y="154.8">Enc1A</text>
<text x="247.6" y="154.8">Enc2A</text>
<text x="218.4" y="157.4">Enc1B</text>
<text x="247.6" y="157.4">Enc2B</text>
<text x="67.3" y="175.2">LC-OUT2</text>
<text x="105.4" y="175.2">LC-OUT3</text>
</g>
<g font-size="1.8" fill="#a90000">
<text x="145.6" y="34.3">1</text>
<text x="162.8" y="34.3">12</text>
<text x="59.8" y="39.4">1</text>
<text x="59.8" y="41.9">2</text>
<text x="145.6" y="36.8">2</text>
<text x="145.6" y="39.4">3</text>
<text x="145.6" y="41.9">4</text>
<text x="162.8" y="39.4">10</text>
<text x="162.8" y="36.8">11</text>
<text x="163.3" y="41.9">9</text>
<text x="59.8" y="44.4">3</text>
<text x="59.8" y="47">4</text>
<text x="145.6" y="44.4">5</text>
<text x="145.6" y="47">6</text>
<text x="163.3" y="47">7</text>
<text x="163.3" y="44.4">8</text>
<text x="59.8" y="49.5">5</text>
<text x="59.8" y="52.1">6</text>
<text x="63.2" y="57.2" transform="rotate(-90 63.2 57.2)">MP</text>
<text x="156.4" y="57.1">1</text>
<text x="156.4" y="59.7">2</text>
<text x="232.6" y="81.3">1</text>
<text x="232.6" y="83.8">2</text>
<text x="80.8" y="133.3">1</text>
<text x="80.8" y="135.9">2</text>
<text x="98.1" y="135.9">13</text>
<text x="80.8" y="138.4">3</text>
<text x="80.8" y="141">4</text>
<text x="80.8" y="143.5">5</text>
<text x="98.1" y="143.5">10</text>
<text x="98.1" y="141">11</text>
<text x="98.1" y="138.4">12</text>
<text x="80.8" y="146">6</text>
<text x="80.8" y="148.6">7</text>
<text x="98.6" y="146">9</text>
<text x="228.7" y="149.9">1</text>
<text x="258" y="149.9">1</text>
<text x="228.7" y="152.4">2</text>
<text x="228.7" y="154.9">3</text>
<text x="258" y="152.4">2</text>
<text x="258" y="154.9">3</text>
<text x="228.7" y="157.5">4</text>
<text x="258" y="157.5">4</text>
</g>
<g font-size="1.8" fill="#009600">
<text x="77.7" y="106.3">R33</text>
<text x="91.7" y="106.3">R35</text>
<text x="79" y="111.4">C55</text>
<text x="85.5" y="111.4">104</text>
<text x="98.2" y="111.4">104</text>
<text x="67.6" y="133">R31</text>
<text x="98.1" y="133.3">14 R37</text>
<text x="110.8" y="135.5">R39</text>
<text x="57.5" y="145.7">R29</text>
<text x="66.4" y="145.7">5.1k</text>
<text x="98.6" y="148.6">8 R38</text>
<text x="103.5" y="152.3" transform="rotate(-90 103.5 152.3)">C60</text>
<text x="79" y="169.8">C56</text>
<text x="85.5" y="169.8">104</text>
<text x="98.2" y="169.8">104</text>
<text x="77.7" y="174.9">R34</text>
<text x="91.7" y="174.9">R36</text>
</g>
<text font-size=".5" fill="#840000" x="62.3" y="54.2">Mounting</text>
</svg>
